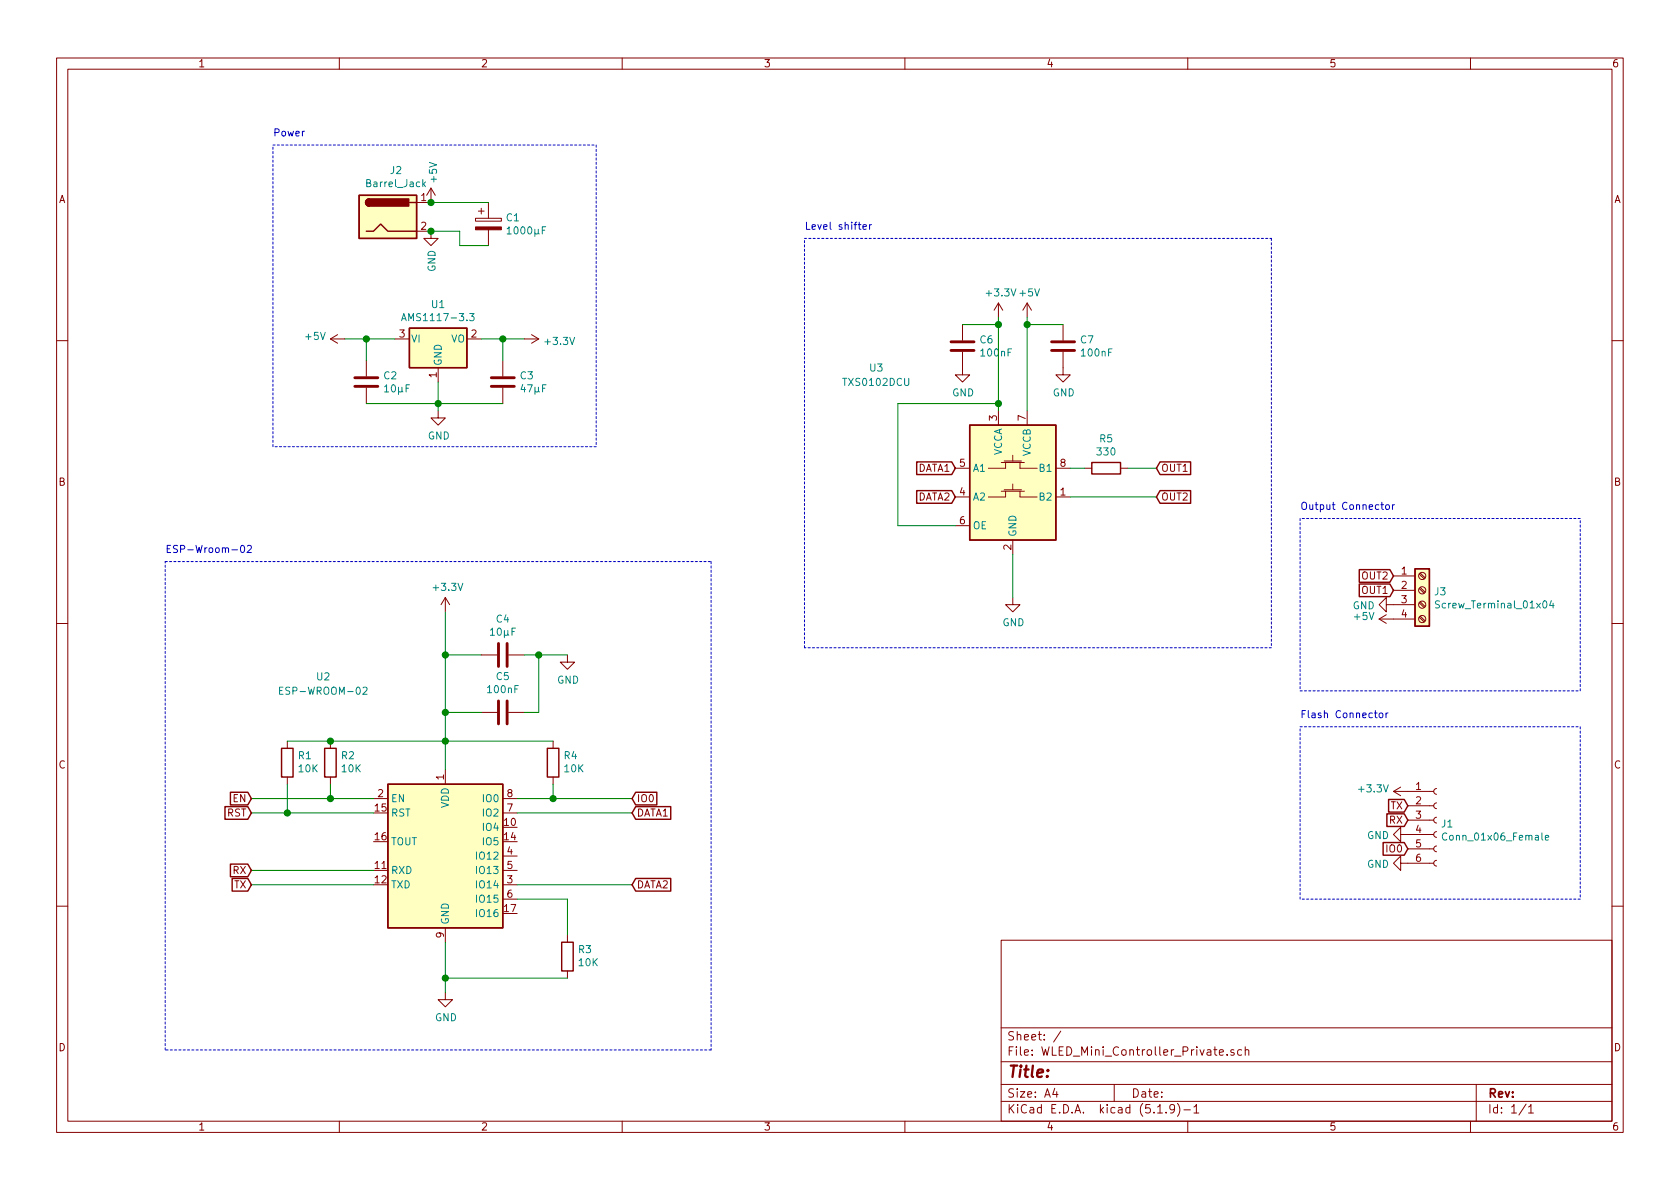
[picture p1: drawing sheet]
<svg xmlns="http://www.w3.org/2000/svg" width="297mm" height="210mm" viewBox="0 0 297 210" stroke-linecap="round" stroke-linejoin="round" font-family="sans-serif">
<g fill="none" stroke="#840000" stroke-width=".18">
<path d="M10 10.3h277v189.9h-277zM12 12.2h273v186.1h-273zM60 10.3v1.9M110 10.3v1.9M160 10.3v1.9M210 10.3v1.9M260 10.3v1.9M76.2 33.3l-.8 1.2M76.2 33.3v2.5h-2.5M76.2 33.3l.8 1.2M84.1 38.6h4.5v.5h-4.5zM84.6 37.3h1"/>
<path d="M85.1 36.8v1M86.4 35.8v2.8M58.4 59.9l1.3 .8M58.4 59.9h2.6M59.7 59.2l-1.3 .7M69.8 59.9h2.6M73.7 40.9h2.5v1.3h1.3l-1.3 1.2-1.3-1.2h1.3M82.5 59.9h2.6M86.4 40.6v2.8M92.7 59.9h2.5M94 59.2l1.2 .7M95.2 59.9l-1.2 .8"/>
<path d="M170.2 57.4v2.8M176.5 53.6v2.5M176.5 53.6l-.7 1.3M176.5 53.6l.8 1.3M181.6 53.6v2.5M181.6 53.6l-.8 1.3M181.6 53.6l.8 1.3M188 57.4v2.8M10 60.2h2M64.8 63.7v2.8M64.8 68.6v2.8M77.5 72.6v1.3h1.2l-1.2 1.3-1.3-1.3h1.3"/>
<path d="M77.5 65v2.6M88.9 63.7v2.8M88.9 68.6v2.8M170.2 62.2v4.1h1.2l-1.2 1.3-1.3-1.3h1.3M176.5 72.6v2.6M181.6 72.6v2.6M188 62.2v4.1h1.2l-1.2 1.3-1.3-1.3h1.3M285 60.2h2M168.9 87.9h2.5M168.9 82.8h2.5M168.9 93h2.5M177 86.9h4.1"/>
<path d="M177 81.8h4.1M177.5 86.6h3.1M177.5 81.5h3.1M177.8 86.9v1h-3M177.8 81.8v1h-3M179.1 80.5v1M179.1 85.6v1M179.1 95.5v2.5M180.3 86.9v1h3.1M180.3 81.8v1h3.1M186.7 87.9h2.5M186.7 82.8h2.5"/>
<path d="M191.8 82.8h1.2M198.1 82.8h1.3M10 110.3h2M78.7 105.7v2.5M78.7 105.7l-.7 1.2M78.7 105.7l.8 1.2M85.1 115.8h2.8M89.9 115.8h2.8M100.3 115.8v1.3h1.3l-1.3 1.3-1.2-1.3h1.2M179.1 105.7v1.2h1.2l-1.2 1.3-1.3-1.3h1.3M243.8 109.5l1.3 .7M243.8 109.5h6.4"/>
<path d="M245.1 106.9v-1.2l-1.3 1.2 1.3 1.3v-1.3h5.1M245.1 108.7l-1.3 .8M246.4 101.8h3.8M246.4 104.4h3.8M250.9 109.1l.9 .9M250.9 106.6l.9 .8M250.9 104.1l.9 .8M250.9 101.5l.9 .9M251.1 109l.9 .8M251.1 106.4l.9 .9M251.1 103.9l.9 .8M251.1 101.3l.9 .9"/>
<path d="M285 110.3h2M50.8 131.1v1.2M50.8 137.4v1.3M58.4 131.1v1.2M58.4 137.4v1.3M78.7 136.1v2.6M85.1 126h2.8M89.9 126h2.8M97.8 131.1v1.2M97.8 137.4v1.3M246.4 139.9h7.1M246.4 139.9l1.2 .8"/>
<path d="M247.6 139.2l-1.2 .7M254 139.4l-.3 .1-.2 .4 .1 .4 .4 .2M66 141.2h2.6M88.9 141.2h2.5M88.9 156.5h2.5M88.9 151.4h2.5M88.9 153.9h2.5M88.9 159h2.5M88.9 143.8h2.5M247.6 152.6v-1.2l-1.2 1.2 1.2 1.3v-1.3h5.9M247.6 147.6v-1.3l-1.2 1.3 1.2 1.2v-1.2h5.9M248.9 150.1h4.6"/>
<path d="M248.9 145h4.6M248.9 142.5h4.6M254 152.1l-.3 .1-.2 .4 .1 .4 .4 .2M254 149.6l-.3 .1-.2 .3 .1 .4 .4 .2M254 147.1l-.3 .1-.2 .3 .1 .4 .4 .2M254 144.5l-.3 .1-.2 .4 .1 .3 .4 .2M254 142l-.3 .1-.2 .3 .1 .4 .4 .2M10 160.2h2M78.7 175.5v1.3h1.3l-1.3 1.2-1.2-1.2h1.2M78.7 164.1v2.5M100.3 165.3v1.3M100.3 171.7v1.3"/>
<path d="M177 166.3h108v32h-108zM285 160.2h2M60 198.3v1.9M110 198.3v1.9M160 198.3v1.9M177 194.8h108M177 191.8h108M177 187.8h108M177 181.8h108M186.5 192.5l-.4 1h1M186.8 193v1M187.6 182.3l-1.3 2"/>
<path d="M197 191.8v3M204.7 196.8h.8M206.2 196.7v.1M207.7 196l-.1 .1a.48 .48 0 0 1-.6 .1l-.2-.2 .2-.6a.48 .48 0 0 1 .6 .1 1.27 1.27 0 0 1-.2 1.2l-.4 .1M208.2 195.1a1.71 1.71 0 0 1 0 2.3M209.3 196.3h1.2M210 198.3v1.9M211.1 195.8l.4-.5v1.5M211.1 196.8h.9M215.6 186.1l.7-.1v-.3l-.5-.1-.2 .2 .1 .7h.6M217 186.5v.1M218.2 185.7l-.4-.1-.2 .2 .1 .2 .5 .2v.3h-.6"/>
<path d="M219.5 185.7l-.4-.1-.3 .3 .1 .6h.6M220.2 185.7l.2-.1 .4 .1v.9M220.2 185.1v1.5M260 198.3v1.9M261 191.8v6.5M269.8 195.2l-1.2 2M270.3 195.8l.4-.5v1.5M270.3 196.8h.8"/>
<circle cx="251.5" cy="106.9" r=".63"/>
<circle cx="251.5" cy="101.8" r=".63"/>
<circle cx="251.5" cy="109.5" r=".63"/>
<circle cx="251.5" cy="104.4" r=".63"/>
</g>
<g fill="none" stroke="#840000" stroke-width=".25">
<path d="M63.5 34.5h10.2v7.7h-10.2zM65.3 35.2a.63 .63 0 0 0-.7 .6 .63 .63 0 0 0 .7 .6M72.4 35.8h1.3M64.8 40.9h1.2l1.3-1.3 1.3 1.3h5.1M72.4 58h10.1v7h-10.1zM171.4 75.2h15.3v20.3h-15.3zM162.1 86.8h6.2l.6 1.1-.6 1.1h-6.2zM162.1 81.7h6.2l.6 1.1-.6 1.1h-6.2zM193 81.8h5.1v2h-5.1zM205.1 86.8h5.4v2.2h-5.4l-.6-1.1zM205.1 81.7h5.4v2.2h-5.4l-.6-1.1zM240.3 100.7h5.4l.7 1.1-.7 1.2h-5.4z"/>
<path d="M240.3 103.3h5.4l.7 1.1-.7 1.1h-5.4zM250.2 100.6h2.5v10.1h-2.5zM49.8 132.3h2v5.1h-2zM57.4 132.3h2v5.1h-2zM68.6 138.7h20.3v25.4h-20.3zM96.8 132.3h2v5.1h-2zM39.8 142.6h4l.6 1.2-.6 1.1h-4zM40.7 152.8h3.1l.6 1.1-.6 1.1h-3.1zM40.7 140.1h3.1l.6 1.1-.6 1.1h-3.1zM41 155.3h2.8l.6 1.2-.6 1.1h-2.8zM112.4 142.6h6.2v2.3h-6.2l-.6-1.1zM112.4 140.1h3.7v2.2h-3.7l-.6-1.1z"/>
<path d="M112.4 155.3h6.2v2.3h-6.2l-.6-1.1zM244.6 149h3.7l.6 1.1-.6 1.1h-3.7zM245.2 143.9h3.1l.6 1.1-.6 1.1h-3.1zM245.5 141.4h2.8l.6 1.1-.6 1.1h-2.8zM99.3 166.6h2v5.1h-2z"/>
</g>
<path d="M62.7 68.3h4.1M62.7 66.8h4.1M86.9 68.3h4M86.9 66.8h4M168.1 62h4.1M168.1 60.4h4.1M185.9 62h4.1M185.9 60.4h4.1M88.1 113.8v4.1M89.7 113.8v4.1M88.1 123.9v4.1M89.7 123.9v4.1" fill="none" stroke="#840000" stroke-width=".51"/>
<g fill="none" stroke="#008484" stroke-width=".18">
<path d="M74.9 32.5l.3 .5M75.2 32.2l-.4 .5M71 56.7l.4-1.3 .4 1.3M71.1 56.4h.6M83 55.4h.8l-.4 .5 .3 .2 .1 .4-.2 .2-.6-.1M254.5 106.3l-.5-.1-.2 .2 .1 .4 .6 .2v.3l-.2 .2h-.5M274.3 106.2l-.3 .9h.8M274.6 106.7v.8M49.4 122.1h.5M50 121.5h-.6v1.3h.6M64.2 121.6l.5-.1 .2 .4-.1 .2-.7 .7h.8M255.8 147.4a.6 .6 0 0 0-.8 .4 .6 .6 0 0 0 .6 .8l.2-.2"/>
<path d="M273.2 148.1l.6-.1v-.2l-.4-.1-.2 .2 .1 .6h.5"/>
</g>
<g fill="#ffffc2" stroke="#ffffc2" stroke-width=".18">
<path d="M171.4 75.2h15.3v20.3h-15.3z"/>
<path d="M250.2 100.6h2.5v10.1h-2.5z"/>
<path d="M63.5 34.5h10.2v7.7h-10.2z"/>
<path d="M72.4 58h10.1v7h-10.1z"/>
<path d="M68.6 138.7h20.3v25.4h-20.3z"/>
</g>
<path d="M84.1 40.1h4.5v.5h-4.5z" fill="#840000" stroke="#840000" stroke-width=".18"/>
<g fill="#840000" stroke="#840000" stroke-width=".25">
<path d="M64.8 35.4l.5-.2v1.2a.64 .64 0 0 1-.6-.3 .64 .64 0 0 1 .1-.7z"/>
<path d="M65.3 35.2h7v1.2h-7z"/>
</g>
<g fill="none" stroke="#0000c2" stroke-width=".18" stroke-dasharray=".4 .4">
<path d="M48.3 25.6h57.1M105.4 25.6v53.4M142.2 42.2h82.6M224.8 42.2v72.3M48.3 79v-53.4M105.4 79h-57.1M29.2 99.3h96.5M125.7 99.3v86.4M229.9 91.7v30.5M279.4 91.7h-49.5M142.2 114.5v-72.3M224.8 114.5h-82.6"/>
<path d="M229.9 122.2h49.5M229.9 128.5h49.5M279.4 122.2v-30.5M279.4 128.5v30.5M229.9 159v-30.5M279.4 159h-49.5M29.2 185.7v-86.4M125.7 185.7h-96.5"/>
</g>
<g fill="none" stroke="#008400" stroke-width=".18">
<path d="M76.2 35.8h10.2M61 59.9h8.8M64.8 59.9v3.8M76.2 40.9h5.1v2.5h5.1M85.1 59.9h7.6M88.9 59.9v3.8M170.2 57.4h6.3M176.5 56.1v16.5M181.6 56.1v16.5M181.6 57.4h6.4M64.8 71.4h24.1M77.5 67.6v5"/>
<path d="M176.5 71.4h-17.8v21.6h10.2M179.1 98v7.7M189.2 87.9h15.3M189.2 82.8h2.6M199.4 82.8h5.1M78.7 115.8h6.4M78.7 108.2v27.9M92.7 115.8h7.6M95.2 115.8v10.2h-2.5M50.8 131.1h47M50.8 138.7v5.1M58.4 138.7v2.5"/>
<path d="M78.7 126h6.4M97.8 138.7v2.5M44.4 141.2h21.6M44.4 156.5h21.6M44.4 153.9h21.6M44.4 143.8h21.6M91.4 141.2h20.4M91.4 156.5h20.4M91.4 143.8h20.4M91.4 159h8.9v6.3M78.7 166.6v8.9M78.7 173h21.6"/>
</g>
<g fill="none" stroke="#0000c2" stroke-width=".18">
<path d="M153.7 39.7v.9M154.1 39.7l-.3 .1-.1 .1M152.6 40.1l.6-.1-.1-.2-.3-.1-.2 .2 .1 .6h.4M42.6 96.6l.2-.2a.67 .67 0 0 1 .5 .7 .67 .67 0 0 1-.5 .6l-.2-.2-.1-.3zM43.7 96.6l.5-.2 .2 .4v.2l-.7 .7h.7M244.1 89.2h.5M244.3 88.8v1.1l.3 .2M245.1 89.3l.3-.1 .3 .3-.2 .5-.3 .1-.2-.2zM246.2 89.2v.9M246.6 89.2l-.4 .3M243 126.1h.5M243.2 125.6v1.1l.3 .2"/>
<path d="M244 126.1h.3l.1 .1v.7h-.3l-.3-.2zM245.1 126.1v.8M245.4 126.1l-.3 .2"/>
</g>
<g fill="#008400" stroke="#008400" stroke-width=".25">
<circle cx="50.8" cy="143.8" r=".51"/>
<circle cx="176.5" cy="71.4" r=".51"/>
<circle cx="176.5" cy="57.4" r=".51"/>
<circle cx="64.8" cy="59.9" r=".51"/>
<circle cx="88.9" cy="59.9" r=".51"/>
<circle cx="181.6" cy="57.4" r=".51"/>
<circle cx="78.7" cy="131.1" r=".51"/>
<circle cx="78.7" cy="115.8" r=".51"/>
<circle cx="58.4" cy="141.2" r=".51"/>
<circle cx="76.2" cy="35.8" r=".51"/>
<circle cx="95.3" cy="115.8" r=".51"/>
<circle cx="97.8" cy="141.2" r=".51"/>
<circle cx="76.2" cy="40.9" r=".51"/>
<circle cx="58.4" cy="131.1" r=".51"/>
<circle cx="78.7" cy="126" r=".51"/>
<circle cx="77.5" cy="71.4" r=".51"/>
<circle cx="78.7" cy="173" r=".51"/>
</g>
<text font-size="2.8" fill="#840000" x="178" y="190.5">Title:</text>
<g font-size="2.1" fill="#840000">
<text x="178" y="184">Sheet: /</text>
<text x="178" y="186.7">File: WLED_Mini_Controller_Private.sch</text>
<text x="178" y="196.9">KiCad E.D.A. kicad (5.1.9)-1</text>
<text x="178" y="194.1">Size: A4</text>
<text x="200" y="194.1">Date:</text>
<text x="263" y="194.1">Rev:</text>
<text x="263" y="196.9">Id: 1/1</text>
</g>
<g font-size="1.8" fill="#840000">
<text x="35" y="11.9">1</text>
<text x="85" y="11.9">2</text>
<text x="135" y="11.9">3</text>
<text x="185" y="11.9">4</text>
<text x="235" y="11.9">5</text>
<text x="285" y="11.9">6</text>
<text x="10.4" y="35.9">A</text>
<text x="74.4" y="35.6">1</text>
<text x="285.4" y="35.9">A</text>
<text x="74.4" y="40.6">2</text>
<text x="70.6" y="59.7">3</text>
<text x="83.3" y="59.7">2</text>
<text x="77.2" y="66.8" transform="rotate(-90 77.2 66.8)">1</text>
<text x="176.3" y="74.4" transform="rotate(-90 176.3 74.4)">3</text>
<text x="181.4" y="74.4" transform="rotate(-90 181.4 74.4)">7</text>
<text x="162.2" y="83.4">DATA1</text>
<text x="169.7" y="82.5">5</text>
<text x="187.5" y="82.5">8</text>
<text x="205.3" y="83.4">OUT1</text>
<text x="10.4" y="85.9">B</text>
<text x="162.2" y="88.5">DATA2</text>
<text x="169.7" y="87.6">4</text>
<text x="187.5" y="87.6">1</text>
<text x="205.3" y="88.5">OUT2</text>
<text x="285.4" y="85.9">B</text>
<text x="169.7" y="92.7">6</text>
<text x="178.8" y="97.3" transform="rotate(-90 178.8 97.3)">2</text>
<text x="247.8" y="101.6">1</text>
<text x="240.9" y="102.5">OUT2</text>
<text x="240.9" y="105">OUT1</text>
<text x="247.8" y="104.1">2</text>
<text x="247.8" y="106.7">3</text>
<text x="247.8" y="109.2">4</text>
<text x="10.4" y="135.9">C</text>
<text x="78.5" y="137.9" transform="rotate(-90 78.5 137.9)">1</text>
<text x="285.4" y="135.9">C</text>
<text x="41.2" y="141.9">EN</text>
<text x="66.3" y="143.5">15</text>
<text x="66.8" y="141">2</text>
<text x="89.7" y="143.5">7</text>
<text x="89.7" y="141">8</text>
<text x="112.5" y="141.9">IO0</text>
<text x="245.9" y="143.1">TX</text>
<text x="250.3" y="139.7">1</text>
<text x="250.3" y="142.2">2</text>
<text x="40.1" y="144.4">RST</text>
<text x="66.3" y="148.6">16</text>
<text x="89.2" y="146">10</text>
<text x="89.2" y="148.6">14</text>
<text x="112.5" y="144.4">DATA1</text>
<text x="245.7" y="145.7">RX</text>
<text x="250.3" y="144.8">3</text>
<text x="250.3" y="147.3">4</text>
<text x="250.3" y="149.9">5</text>
<text x="41.2" y="154.6">RX</text>
<text x="66.3" y="153.7">11</text>
<text x="89.7" y="151.1">4</text>
<text x="89.7" y="153.7">5</text>
<text x="245.3" y="150.7">IO0</text>
<text x="250.3" y="152.4">6</text>
<text x="41.4" y="157.1">TX</text>
<text x="66.3" y="156.2">12</text>
<text x="89.2" y="161.3">17</text>
<text x="89.7" y="156.2">3</text>
<text x="89.7" y="158.7">6</text>
<text x="112.5" y="157.1">DATA2</text>
<text x="78.5" y="165.8" transform="rotate(-90 78.5 165.8)">9</text>
<text x="10.4" y="185.9">D</text>
<text x="285.4" y="185.9">D</text>
<text x="35" y="199.9">1</text>
<text x="85" y="199.9">2</text>
<text x="135" y="199.9">3</text>
<text x="185" y="199.9">4</text>
<text x="235" y="199.9">5</text>
<text x="285" y="199.9">6</text>
</g>
<g font-size="1.8" fill="#0000c2">
<text x="48.3" y="24.1">Power</text>
<text x="142.2" y="40.6">Level shifter</text>
<text x="229.9" y="90.2">Output Connector</text>
<text x="29.2" y="97.8">ESP-Wroom-02</text>
<text x="229.9" y="127">Flash Connector</text>
</g>
<g font-size="1.8" fill="#008484">
<text x="65" y="33.1">Barrel_Jack</text>
<text x="69.1" y="30.8">J2</text>
<text x="77.3" y="32.2" transform="rotate(-90 77.3 32.2)">+5V</text>
<text x="89.6" y="39.1">C1</text>
<text x="90" y="41.4">1000µF</text>
<text x="77" y="48.1" transform="rotate(-90 77 48.1)">GND</text>
<text x="174.6" y="52.4">+3.3V +5V</text>
<text x="72" y="56.8">AMS1117-3.3</text>
<text x="76.4" y="54.5">U1</text>
<text x="54.1" y="60.1">+5V</text>
<text x="72.6" y="60.6">VI</text>
<text x="78.1" y="64.8" transform="rotate(-90 78.1 64.8)">GND</text>
<text x="79.7" y="60.6">VO</text>
<text x="96.5" y="61">+3.3V</text>
<text x="153.8" y="65.7">U3</text>
<text x="173.3" y="60.7">C6</text>
<text x="173.6" y="63">100nF</text>
<text x="191.1" y="60.7">C7</text>
<text x="191.3" y="63">100nF</text>
<text x="67.9" y="67.1">C2</text>
<text x="68.1" y="69.4">10µF</text>
<text x="92" y="67.1">C3</text>
<text x="92.3" y="69.4">47µF</text>
<text x="149.4" y="68.2">TXS0102DCU</text>
<text x="168.4" y="70.1">GND</text>
<text x="186.1" y="70.1">GND</text>
<text x="75.6" y="77.7">GND</text>
<text x="172" y="83.4">A1</text>
<text x="177.2" y="80.7" transform="rotate(-90 177.2 80.7)">VCCA</text>
<text x="182.2" y="80.7" transform="rotate(-90 182.2 80.7)">VCCB</text>
<text x="183.9" y="83.4">B1</text>
<text x="194.1" y="80.5">330</text>
<text x="194.5" y="78.2">R5</text>
<text x="172" y="88.5">A2</text>
<text x="183.9" y="88.5">B2</text>
<text x="172" y="93.6">OE</text>
<text x="179.7" y="95" transform="rotate(-90 179.7 95)">GND</text>
<text x="76.8" y="104.5">+3.3V</text>
<text x="239.2" y="107.7">GND</text>
<text x="253.7" y="105.3">J3</text>
<text x="254.5" y="107.6">Screw_Terminal_01x04</text>
<text x="86.8" y="112.4">10µF</text>
<text x="87.8" y="110.1">C4</text>
<text x="177.2" y="110.7">GND</text>
<text x="239.5" y="109.6">+5V</text>
<text x="50.2" y="122.9">ESP-WROOM-02</text>
<text x="56" y="120.3">U2</text>
<text x="86.4" y="122.6">100nF</text>
<text x="87.8" y="120.3">C5</text>
<text x="98.5" y="120.9">GND</text>
<text x="52.8" y="134.3">R1</text>
<text x="52.9" y="136.6">10K</text>
<text x="60.4" y="134.3">R2</text>
<text x="60.5" y="136.6">10K</text>
<text x="99.8" y="134.3">R4</text>
<text x="99.8" y="136.6">10K</text>
<text x="69.1" y="141.9">EN</text>
<text x="79.4" y="142.9" transform="rotate(-90 79.4 142.9)">VDD</text>
<text x="85.5" y="141.9">IO0</text>
<text x="240.4" y="140.1">+3.3V</text>
<text x="69.1" y="144.4">RST</text>
<text x="69.1" y="149.5">TOUT</text>
<text x="85.5" y="146.9">IO4</text>
<text x="85.5" y="149.5">IO5</text>
<text x="85.5" y="144.4">IO2</text>
<text x="241.7" y="148.4">GND</text>
<text x="254.9" y="146.3">J1</text>
<text x="255.7" y="148.6">Conn_01x06_Female</text>
<text x="69.1" y="154.6">RXD</text>
<text x="84.6" y="152">IO12</text>
<text x="84.6" y="154.6">IO13</text>
<text x="241.7" y="153.5">GND</text>
<text x="69.1" y="157.1">TXD</text>
<text x="84.6" y="157.1">IO14</text>
<text x="84.6" y="159.6">IO15</text>
<text x="79.4" y="163.6" transform="rotate(-90 79.4 163.6)">GND</text>
<text x="84.6" y="162.2">IO16</text>
<text x="102.3" y="168.5">R3</text>
<text x="102.4" y="170.9">10K</text>
<text x="76.9" y="180.6">GND</text>
</g>
</svg>
